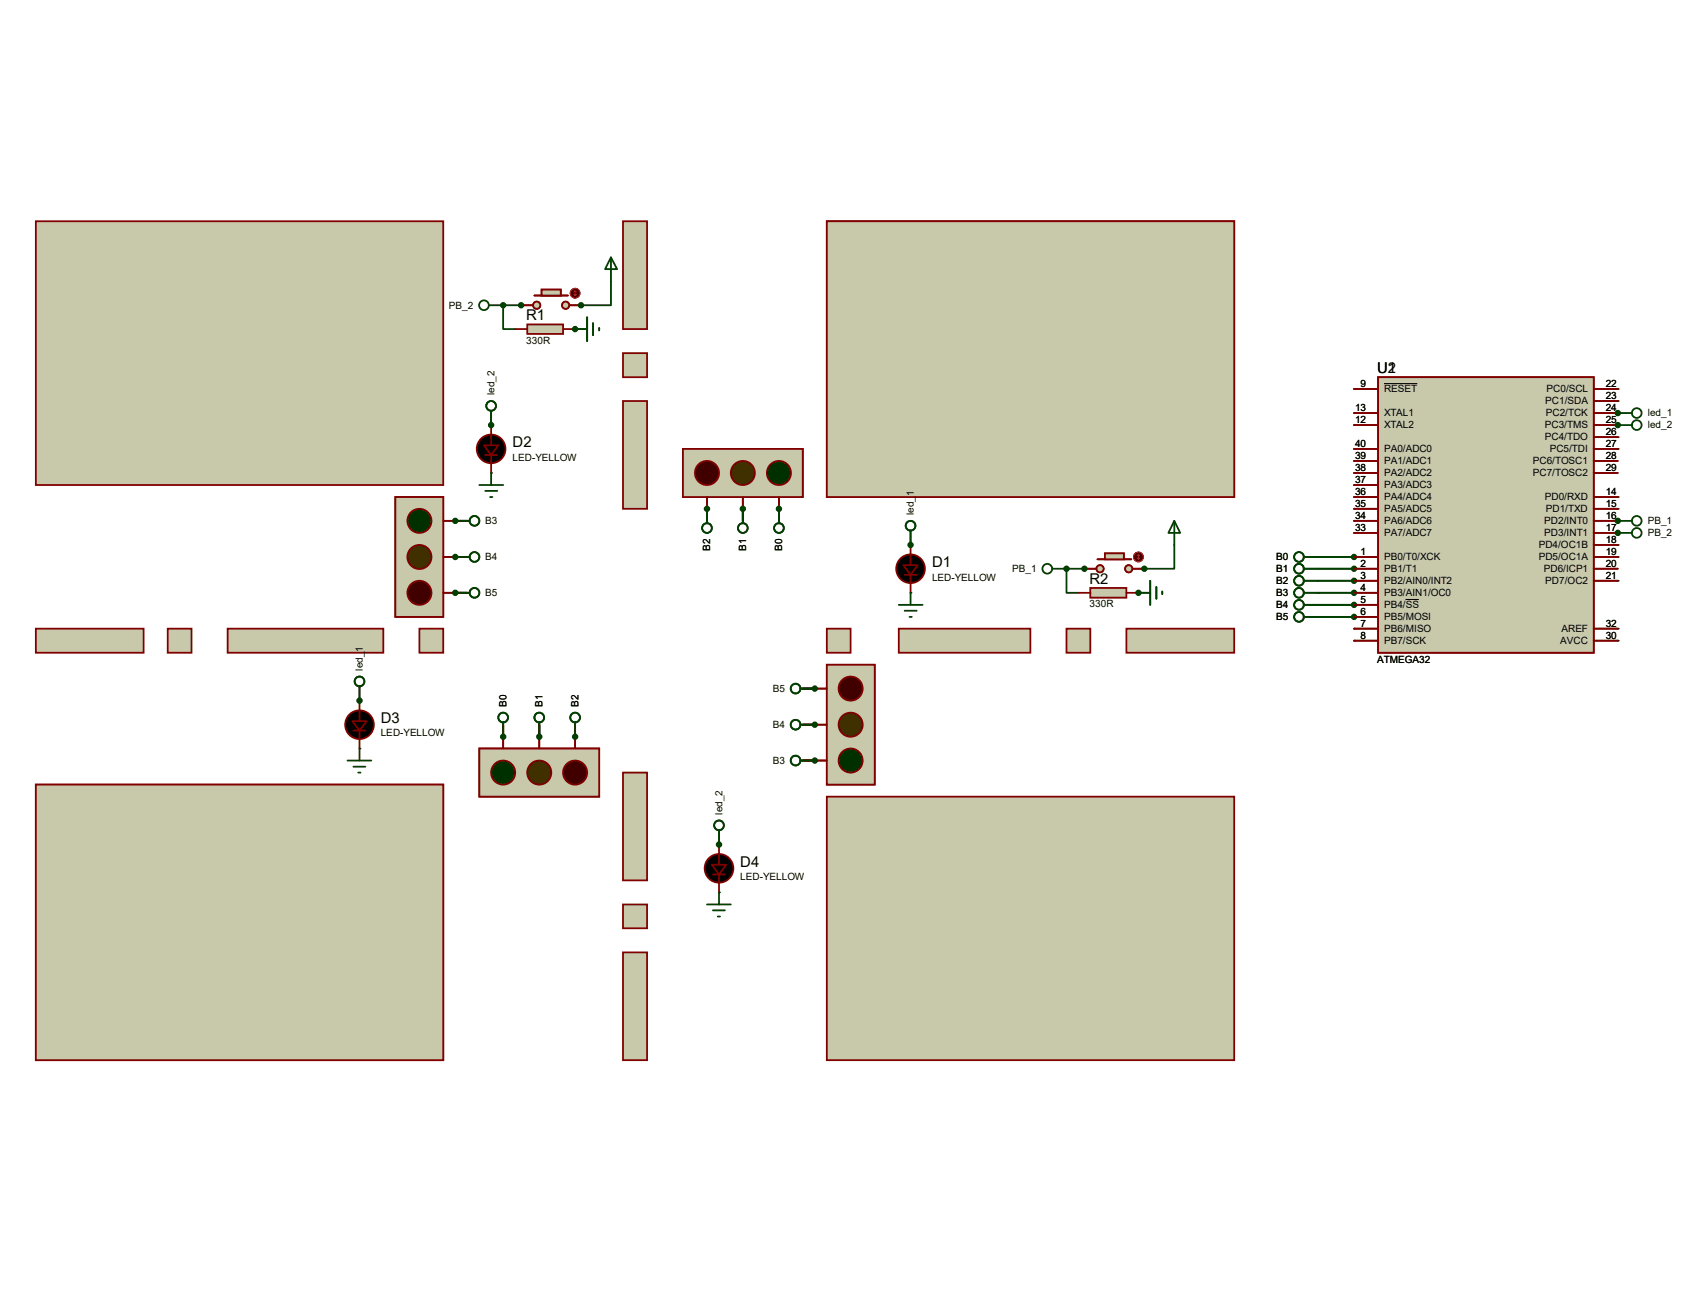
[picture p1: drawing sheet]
<svg xmlns="http://www.w3.org/2000/svg" width="279mm" height="216mm" viewBox="0 0 279 216" stroke-linecap="round" stroke-linejoin="round" font-family="sans-serif">
<g fill="none" stroke="#004000" stroke-width=".3">
<path d="M83.2 50.5h.1M83.2 50.5v3.9h2M83.2 50.5h2.9M86.1 50.5h.1M95.1 54.4h.1M96.1 50.5h.1M101 46.5v4h-4.9M81.2 78.2h.1M81.2 70.3h.1M223.9 64.3h.1M223.9 70.3h.1M223.9 68.3h.1"/>
<path d="M223.9 78.2h.1M223.9 76.2h.1M223.9 74.2h.1M267.5 64.3h.1M267.5 66.3h.1M267.5 72.3h.1M267.5 74.2h.1M267.5 68.3h.1M267.5 70.3h.1M75.3 98h.1M75.3 92.1h.1M75.3 86.1h.1"/>
<path d="M75.3 92.1h2M75.3 98h2M75.3 86.1h2M116.9 84.1h.1M116.9 84.1v2M122.8 84.1h.1M122.8 84.1v2M128.8 84.1h.1M128.8 84.1v2M150.5 98h.1M150.5 90.1h.1M176.3 94h.1"/>
<path d="M176.3 94v4h2M176.3 94h3M179.3 94h.1M188.2 98h.1M189.2 94h.1M194.1 90.1v3.9h-4.9M217.9 92.1h6M217.9 94h6M217.9 96h6M217.9 98h6M217.9 100h6M223.9 92.1h.1"/>
<path d="M223.9 94h.1M223.9 96h.1M223.9 98h.1M223.9 100h.1M223.9 88.1h.1M223.9 86.1h.1M223.9 84.1h.1M223.9 82.2h.1M223.9 80.2h.1M267.5 82.2h.1M267.5 84.1h.1M267.5 90.1h.1"/>
<path d="M267.5 92.1h.1M267.5 96h.1M267.5 86.1h.1M267.5 88.1h.1M59.4 115.8h.1M83.2 119.8v2M89.2 119.8v2M95.1 119.8v2M132.7 113.8h2M132.7 119.8h2M134.7 113.8h.1M134.7 119.8h.1"/>
<path d="M217.9 102h6M223.9 102h.1M223.9 103.9h.1M223.9 105.9h.1M267.5 103.9h.1M267.5 105.9h.1M59.4 123.7h.1M83.2 121.8h.1M89.2 121.8h.1M95.1 121.8h.1M118.9 139.6h.1M132.7 125.7h2"/>
<path d="M134.7 125.7h.1M118.9 147.5h.1"/>
</g>
<g fill="#c8c8aa" stroke="#800000" stroke-width=".3">
<circle cx="186.6" cy="94" r=".59"/>
<circle cx="181.9" cy="94" r=".59"/>
</g>
<path d="M181.4 92.5h5.6" fill="none" stroke="#800000" stroke-width=".3"/>
<path d="M182.7 91.5h3.1v1h-3.1z" fill="#c8c8aa" stroke="#800000" stroke-width=".3"/>
<path d="M179.3 94h2M187.2 94h2" fill="none" stroke="#800000" stroke-width=".3"/>
<circle cx="188.2" cy="92.1" r=".8" fill="#400000" stroke="#f00" stroke-width=".17"/>
<path d="M188 92.2l.2 .3M188.2 91.7v.8M188.2 91.7l-.2 .2M188.2 91.7l.2 .2M188.4 92.2l-.2 .3" fill="none" stroke="#f00" stroke-width=".17"/>
<path d="M188.2 98h2M190.2 96v4M191.2 97v2M192.2 97.8v.4" fill="none" stroke="#004000" stroke-width=".3"/>
<path d="M112.9 74.2h19.8v8h-19.8z" fill="#c8c8aa" stroke="#800000" stroke-width=".3"/>
<circle cx="116.9" cy="78.2" r="1.99" fill="#400000" stroke="#800000" stroke-width=".3"/>
<circle cx="128.8" cy="78.2" r="1.99" fill="#003000" stroke="#800000" stroke-width=".3"/>
<circle cx="122.8" cy="78.2" r="1.99" fill="#403000" stroke="#800000" stroke-width=".3"/>
<path d="M116.9 82.2v3.9M122.8 82.2v3.9M128.8 82.2v3.9" fill="none" stroke="#800000" stroke-width=".3"/>
<path d="M136.7 109.9h7.9v19.8h-7.9z" fill="#c8c8aa" stroke="#800000" stroke-width=".3"/>
<circle cx="140.6" cy="113.8" r="1.99" fill="#400000" stroke="#800000" stroke-width=".3"/>
<circle cx="140.6" cy="125.7" r="1.99" fill="#003000" stroke="#800000" stroke-width=".3"/>
<circle cx="140.6" cy="119.8" r="1.99" fill="#403000" stroke="#800000" stroke-width=".3"/>
<path d="M132.7 113.8h4M132.7 119.8h4M132.7 125.7h4" fill="none" stroke="#800000" stroke-width=".3"/>
<path d="M65.4 82.2h7.9v19.8h-7.9z" fill="#c8c8aa" stroke="#800000" stroke-width=".3"/>
<circle cx="69.3" cy="98" r="1.99" fill="#400000" stroke="#800000" stroke-width=".3"/>
<circle cx="69.3" cy="86.1" r="1.99" fill="#003000" stroke="#800000" stroke-width=".3"/>
<circle cx="69.3" cy="92.1" r="1.99" fill="#403000" stroke="#800000" stroke-width=".3"/>
<path d="M73.3 98h4M73.3 92.1h4M73.3 86.1h4" fill="none" stroke="#800000" stroke-width=".3"/>
<path d="M79.2 123.7h19.9v8h-19.9z" fill="#c8c8aa" stroke="#800000" stroke-width=".3"/>
<circle cx="95.1" cy="127.7" r="1.99" fill="#400000" stroke="#800000" stroke-width=".3"/>
<circle cx="83.2" cy="127.7" r="1.99" fill="#003000" stroke="#800000" stroke-width=".3"/>
<circle cx="89.2" cy="127.7" r="1.99" fill="#403000" stroke="#800000" stroke-width=".3"/>
<path d="M83.2 119.8v3.9M89.2 119.8v3.9M95.1 119.8v3.9" fill="none" stroke="#800000" stroke-width=".3"/>
<g fill="none" stroke="#004000" stroke-width=".3">
<path d="M75.3 92.1h2.3M75.3 98h2.3M75.3 86.1h2.3M116.9 84.1v2.4M122.8 84.1v2.4M128.8 84.1v2.4M215.5 92.1h2.4M215.5 94h2.4M215.5 96h2.4M215.5 98h2.4M215.5 100h2.4M83.2 119.4v2.4"/>
<path d="M89.2 119.4v2.4M95.1 119.4v2.4M132.3 113.8h2.4M132.3 119.8h2.4M215.5 102h2.4M132.3 125.7h2.4"/>
<circle cx="78.4" cy="86.1" r=".8"/>
<circle cx="78.4" cy="98" r=".8"/>
<circle cx="78.4" cy="92.1" r=".8"/>
<circle cx="116.9" cy="87.3" r=".8"/>
<circle cx="122.8" cy="87.3" r=".8"/>
<circle cx="128.8" cy="87.3" r=".8"/>
<circle cx="214.8" cy="92.1" r=".8"/>
<circle cx="214.8" cy="98" r=".8"/>
<circle cx="214.8" cy="94" r=".8"/>
<circle cx="214.8" cy="96" r=".8"/>
<circle cx="214.8" cy="100" r=".8"/>
<circle cx="83.2" cy="118.6" r=".8"/>
<circle cx="89.2" cy="118.6" r=".8"/>
<circle cx="95.1" cy="118.6" r=".8"/>
<circle cx="131.5" cy="113.8" r=".8"/>
<circle cx="131.5" cy="119.8" r=".8"/>
<circle cx="214.8" cy="102" r=".8"/>
<circle cx="131.5" cy="125.7" r=".8"/>
</g>
<g fill="#c8c8aa" stroke="#800000" stroke-width=".3">
<path d="M136.7 36.6h67.3v45.6h-67.3z"/>
<path d="M227.8 62.4h35.7v45.5h-35.7z"/>
</g>
<g fill="none" stroke="#800000" stroke-width=".3">
<path d="M223.9 64.3h3.9M223.9 70.3h3.9M223.9 68.3h3.9M223.9 74.2h3.9M223.9 76.2h3.9M223.9 78.2h3.9M263.5 64.3h4M263.5 70.3h4M263.5 68.3h4M263.5 66.3h4M263.5 72.3h4M263.5 74.2h4"/>
<path d="M263.5 76.2h4M263.5 78.2h4M223.9 92.1h3.9M223.9 94h3.9M223.9 96h3.9M223.9 98h3.9M223.9 100h3.9M223.9 82.2h3.9M223.9 84.1h3.9M223.9 86.1h3.9M223.9 88.1h3.9M223.9 80.2h3.9"/>
<path d="M263.5 92.1h4M263.5 94h4M263.5 96h4M263.5 82.2h4M263.5 84.1h4M263.5 86.1h4M263.5 88.1h4M263.5 90.1h4M223.9 102h3.9M223.9 103.9h3.9M223.9 105.9h3.9M263.5 103.9h4"/>
<path d="M263.5 105.9h4"/>
</g>
<path d="M228.8 63.4h5.5M232.4 99.1h2.2" fill="none" stroke="#000" stroke-width=".17"/>
<path d="M180.3 97.2h5.9v1.6h-5.9z" fill="#c8c8aa" stroke="#800000" stroke-width=".3"/>
<path d="M178.3 98h2M186.2 98h2" fill="none" stroke="#800000" stroke-width=".3"/>
<path d="M112.9 74.2h19.8v8h-19.8z" fill="#c8c8aa" stroke="#800000" stroke-width=".3"/>
<circle cx="116.9" cy="78.2" r="1.99" fill="#400000" stroke="#800000" stroke-width=".3"/>
<circle cx="128.8" cy="78.2" r="1.99" fill="#003000" stroke="#800000" stroke-width=".3"/>
<circle cx="122.8" cy="78.2" r="1.99" fill="#403000" stroke="#800000" stroke-width=".3"/>
<path d="M116.9 82.2v3.9M122.8 82.2v3.9M128.8 82.2v3.9" fill="none" stroke="#800000" stroke-width=".3"/>
<path d="M136.7 109.9h7.9v19.8h-7.9z" fill="#c8c8aa" stroke="#800000" stroke-width=".3"/>
<circle cx="140.6" cy="113.8" r="1.99" fill="#400000" stroke="#800000" stroke-width=".3"/>
<circle cx="140.6" cy="125.7" r="1.99" fill="#003000" stroke="#800000" stroke-width=".3"/>
<circle cx="140.6" cy="119.8" r="1.99" fill="#403000" stroke="#800000" stroke-width=".3"/>
<path d="M132.7 113.8h4M132.7 119.8h4M132.7 125.7h4" fill="none" stroke="#800000" stroke-width=".3"/>
<path d="M65.4 82.2h7.9v19.8h-7.9z" fill="#c8c8aa" stroke="#800000" stroke-width=".3"/>
<circle cx="69.3" cy="98" r="1.99" fill="#400000" stroke="#800000" stroke-width=".3"/>
<circle cx="69.3" cy="86.1" r="1.99" fill="#003000" stroke="#800000" stroke-width=".3"/>
<circle cx="69.3" cy="92.1" r="1.99" fill="#403000" stroke="#800000" stroke-width=".3"/>
<path d="M73.3 98h4M73.3 92.1h4M73.3 86.1h4" fill="none" stroke="#800000" stroke-width=".3"/>
<path d="M79.2 123.7h19.9v8h-19.9z" fill="#c8c8aa" stroke="#800000" stroke-width=".3"/>
<circle cx="95.1" cy="127.7" r="1.99" fill="#400000" stroke="#800000" stroke-width=".3"/>
<circle cx="83.2" cy="127.7" r="1.99" fill="#003000" stroke="#800000" stroke-width=".3"/>
<circle cx="89.2" cy="127.7" r="1.99" fill="#403000" stroke="#800000" stroke-width=".3"/>
<path d="M83.2 119.8v3.9M89.2 119.8v3.9M95.1 119.8v3.9" fill="none" stroke="#800000" stroke-width=".3"/>
<g fill="none" stroke="#004000" stroke-width=".3">
<path d="M75.3 92.1h2.3M75.3 98h2.3M75.3 86.1h2.3M116.9 84.1v2.4M122.8 84.1v2.4M128.8 84.1v2.4M215.5 92.1h2.4M215.5 94h2.4M215.5 96h2.4M215.5 98h2.4M215.5 100h2.4M83.2 119.4v2.4"/>
<path d="M89.2 119.4v2.4M95.1 119.4v2.4M132.3 113.8h2.4M132.3 119.8h2.4M215.5 102h2.4M132.3 125.7h2.4"/>
<circle cx="78.4" cy="86.1" r=".8"/>
<circle cx="78.4" cy="98" r=".8"/>
<circle cx="78.4" cy="92.1" r=".8"/>
<circle cx="116.9" cy="87.3" r=".8"/>
<circle cx="122.8" cy="87.3" r=".8"/>
<circle cx="128.8" cy="87.3" r=".8"/>
<circle cx="214.8" cy="92.1" r=".8"/>
<circle cx="214.8" cy="98" r=".8"/>
<circle cx="214.8" cy="94" r=".8"/>
<circle cx="214.8" cy="96" r=".8"/>
<circle cx="214.8" cy="100" r=".8"/>
<circle cx="83.2" cy="118.6" r=".8"/>
<circle cx="89.2" cy="118.6" r=".8"/>
<circle cx="95.1" cy="118.6" r=".8"/>
<circle cx="131.5" cy="113.8" r=".8"/>
<circle cx="131.5" cy="119.8" r=".8"/>
<circle cx="214.8" cy="102" r=".8"/>
<circle cx="131.5" cy="125.7" r=".8"/>
</g>
<path d="M136.7 36.6h67.3v45.6h-67.3z" fill="#c8c8aa" stroke="#800000" stroke-width=".3"/>
<g fill="#004000" stroke="#004000" stroke-width=".3">
<circle cx="223.9" cy="92.1" r=".38"/>
<circle cx="223.9" cy="94" r=".38"/>
<circle cx="223.9" cy="96" r=".38"/>
<circle cx="223.9" cy="98" r=".38"/>
<circle cx="223.9" cy="100" r=".38"/>
<circle cx="223.9" cy="102" r=".38"/>
<circle cx="116.9" cy="84.1" r=".38"/>
<circle cx="122.8" cy="84.1" r=".38"/>
<circle cx="128.8" cy="84.1" r=".38"/>
<circle cx="134.7" cy="113.8" r=".38"/>
<circle cx="134.7" cy="119.8" r=".38"/>
<circle cx="134.7" cy="125.7" r=".38"/>
<circle cx="75.3" cy="98" r=".38"/>
<circle cx="75.3" cy="92.1" r=".38"/>
<circle cx="75.3" cy="86.1" r=".38"/>
<circle cx="95.1" cy="121.8" r=".38"/>
<circle cx="89.2" cy="121.8" r=".38"/>
<circle cx="83.2" cy="121.8" r=".38"/>
</g>
<g fill="#c8c8aa" stroke="#800000" stroke-width=".3">
<path d="M5.9 36.6h67.4v43.6h-67.4z"/>
<path d="M136.7 131.7h67.3v43.6h-67.3z"/>
<path d="M5.9 129.7h67.4v45.6h-67.4z"/>
<path d="M103 36.6h4v17.8h-4z"/>
<path d="M103 58.4h4v4h-4z"/>
<path d="M103 66.3h4v17.8h-4z"/>
<path d="M103 127.7h4v17.8h-4z"/>
<path d="M103 149.5h4v4h-4z"/>
<path d="M103 157.4h4v17.9h-4z"/>
<path d="M148.6 103.9h21.7v4h-21.7z"/>
<path d="M176.3 103.9h4v4h-4z"/>
<path d="M186.2 103.9h17.8v4h-17.8z"/>
<path d="M5.9 103.9h17.8v4h-17.8z"/>
<path d="M27.7 103.9h4v4h-4z"/>
<path d="M37.6 103.9h25.8v4h-25.8z"/>
<path d="M69.3 103.9h4v4h-4z"/>
<path d="M136.7 103.9h3.9v4h-3.9z"/>
</g>
<path d="M194.1 86.1l1 2h-1.9zM194.1 86.1v4" fill="none" stroke="#004000" stroke-width=".3"/>
<g fill="#c8c8aa" stroke="#800000" stroke-width=".3">
<circle cx="186.6" cy="94" r=".59"/>
<circle cx="181.9" cy="94" r=".59"/>
</g>
<path d="M181.4 92.5h5.6" fill="none" stroke="#800000" stroke-width=".3"/>
<path d="M182.7 91.5h3.1v1h-3.1z" fill="#c8c8aa" stroke="#800000" stroke-width=".3"/>
<path d="M179.3 94h2M187.2 94h2" fill="none" stroke="#800000" stroke-width=".3"/>
<circle cx="188.2" cy="92.1" r=".8" fill="#400000" stroke="#f00" stroke-width=".17"/>
<path d="M188 92.2l.2 .3M188.2 91.7v.8M188.2 91.7l-.2 .2M188.2 91.7l.2 .2M188.4 92.2l-.2 .3" fill="none" stroke="#f00" stroke-width=".17"/>
<g fill="#004000" stroke="#004000" stroke-width=".3">
<circle cx="189.2" cy="94" r=".38"/>
<circle cx="179.3" cy="94" r=".38"/>
</g>
<path d="M227.8 62.4h35.7v45.5h-35.7z" fill="#c8c8aa" stroke="#800000" stroke-width=".3"/>
<g fill="none" stroke="#800000" stroke-width=".3">
<path d="M223.9 64.3h3.9M223.9 70.3h3.9M223.9 68.3h3.9M223.9 74.2h3.9M223.9 76.2h3.9M223.9 78.2h3.9M263.5 64.3h4M263.5 70.3h4M263.5 68.3h4M263.5 66.3h4M263.5 72.3h4M263.5 74.2h4"/>
<path d="M263.5 76.2h4M263.5 78.2h4M149.6 95h2M150.5 90.1v3.3M150.5 95v3M223.9 92.1h3.9M223.9 94h3.9M223.9 96h3.9M223.9 98h3.9M223.9 100h3.9M223.9 82.2h3.9M223.9 84.1h3.9"/>
<path d="M223.9 86.1h3.9M223.9 88.1h3.9M223.9 80.2h3.9M263.5 92.1h4M263.5 94h4M263.5 96h4M263.5 82.2h4M263.5 84.1h4M263.5 86.1h4M263.5 88.1h4M263.5 90.1h4M223.9 102h3.9"/>
<path d="M223.9 103.9h3.9M223.9 105.9h3.9M263.5 103.9h4M263.5 105.9h4"/>
</g>
<path d="M228.8 63.4h5.5M232.4 99.1h2.2" fill="none" stroke="#000" stroke-width=".17"/>
<g fill="#000" stroke="#800000" stroke-width=".3">
<path d="M149.4 93.4h2.3l-1.2 1.6z"/>
<circle cx="150.5" cy="94" r="2.37"/>
</g>
<g fill="none" stroke="#004000" stroke-width=".3">
<path d="M267.5 68.3h2.3M148.6 100h3.9M150.5 87.7v2.4M150.5 98v2M173.9 94h2.4M267.5 86.1h2.3M149.6 101h2M150.4 102h.3"/>
<circle cx="270.6" cy="68.3" r=".8"/>
<circle cx="150.5" cy="86.9" r=".8"/>
<circle cx="173.1" cy="94" r=".8"/>
<circle cx="270.6" cy="86.1" r=".8"/>
</g>
<g fill="#004000" stroke="#004000" stroke-width=".3">
<circle cx="176.3" cy="94" r=".38"/>
<circle cx="267.5" cy="86.1" r=".38"/>
</g>
<g fill="#c8c8aa" stroke="#800000" stroke-width=".3">
<circle cx="93.5" cy="50.5" r=".59"/>
<circle cx="88.7" cy="50.5" r=".59"/>
</g>
<path d="M88.3 48.9h5.6" fill="none" stroke="#800000" stroke-width=".3"/>
<path d="M89.5 47.9h3.2v1h-3.2z" fill="#c8c8aa" stroke="#800000" stroke-width=".3"/>
<path d="M86.1 50.5h2M94.1 50.5h2" fill="none" stroke="#800000" stroke-width=".3"/>
<circle cx="95.1" cy="48.5" r=".8" fill="#400000" stroke="#f00" stroke-width=".17"/>
<path d="M94.9 48.7l.2 .2M95.1 48.1v.8M95.1 48.1l-.2 .2M95.1 48.1l.2 .2M95.3 48.7l-.2 .2" fill="none" stroke="#f00" stroke-width=".17"/>
<path d="M101 42.5l1 2h-2zM101 42.5v4" fill="none" stroke="#004000" stroke-width=".3"/>
<g fill="#c8c8aa" stroke="#800000" stroke-width=".3">
<circle cx="93.5" cy="50.5" r=".59"/>
<circle cx="88.7" cy="50.5" r=".59"/>
</g>
<path d="M88.3 48.9h5.6" fill="none" stroke="#800000" stroke-width=".3"/>
<path d="M89.5 47.9h3.2v1h-3.2z" fill="#c8c8aa" stroke="#800000" stroke-width=".3"/>
<path d="M86.1 50.5h2M94.1 50.5h2" fill="none" stroke="#800000" stroke-width=".3"/>
<circle cx="95.1" cy="48.5" r=".8" fill="#400000" stroke="#f00" stroke-width=".17"/>
<path d="M94.9 48.7l.2 .2M95.1 48.1v.8M95.1 48.1l-.2 .2M95.1 48.1l.2 .2M95.3 48.7l-.2 .2" fill="none" stroke="#f00" stroke-width=".17"/>
<g fill="#004000" stroke="#004000" stroke-width=".3">
<circle cx="96.1" cy="50.5" r=".38"/>
<circle cx="86.1" cy="50.5" r=".38"/>
<circle cx="83.2" cy="50.5" r=".38"/>
<circle cx="267.5" cy="88.1" r=".38"/>
</g>
<g fill="none" stroke="#004000" stroke-width=".3">
<path d="M80.8 50.5h2.4M95.1 54.4h2M97.1 52.5v3.9M98 53.4v2M99.1 54.2v.4M188.2 98h2M190.2 96v4M191.2 97v2M192.2 97.8v.4M267.5 88.1h2.3"/>
<circle cx="80" cy="50.5" r=".8"/>
<circle cx="270.6" cy="88.1" r=".8"/>
</g>
<path d="M87.2 53.6h5.9v1.6h-5.9z" fill="#c8c8aa" stroke="#800000" stroke-width=".3"/>
<path d="M85.2 54.4h2M93.1 54.4h2M80.2 75.2h2M81.2 70.3v3.3M81.2 75.2v3M59.4 115.8v3.4M58.4 120.8h2M59.4 120.8v2.9M118.9 139.6v3.4M117.9 144.6h1.9M118.9 144.6v2.9" fill="none" stroke="#800000" stroke-width=".3"/>
<g fill="none" stroke="#004000" stroke-width=".3">
<path d="M95.1 54.4h2M97.1 52.5v3.9M98 53.4v2M99.1 54.2v.4M81.2 67.9v2.4M81.2 78.2v2M267.5 70.3h2.3M79.2 80.2h4M80.2 81.2h2M81 82.2h.4M150.5 87.7v2.4M59.4 113.5v2.3"/>
<path d="M57.4 125.7h4M58.4 126.7h2M59.2 127.7h.4M59.4 123.7v2M118.9 137.2v2.4M116.9 149.5h3.9M117.9 150.5h1.9M118.7 151.5h.3M118.9 147.5v2"/>
<circle cx="81.2" cy="67.1" r=".8"/>
<circle cx="270.6" cy="70.3" r=".8"/>
<circle cx="150.5" cy="86.9" r=".8"/>
<circle cx="59.4" cy="112.6" r=".8"/>
<circle cx="118.9" cy="136.4" r=".8"/>
</g>
<g fill="#004000" stroke="#004000" stroke-width=".3">
<circle cx="95.1" cy="54.4" r=".38"/>
<circle cx="188.2" cy="98" r=".38"/>
<circle cx="150.5" cy="90.1" r=".38"/>
<circle cx="267.5" cy="68.3" r=".38"/>
<circle cx="267.5" cy="70.3" r=".38"/>
<circle cx="81.2" cy="70.3" r=".38"/>
<circle cx="59.4" cy="115.8" r=".38"/>
<circle cx="118.9" cy="139.6" r=".38"/>
</g>
<g fill="#000" stroke="#800000" stroke-width=".3">
<path d="M80 73.6h2.4l-1.2 1.6zM58.3 119.2h2.3l-1.2 1.6zM117.7 143h2.4l-1.2 1.6z"/>
<circle cx="81.2" cy="74.2" r="2.37"/>
<circle cx="59.4" cy="119.8" r="2.37"/>
<circle cx="118.9" cy="143.6" r="2.37"/>
</g>
<g font-size="2.5">
<text x="87" y="53">R1</text>
<text x="227.7" y="61.7">U2</text>
<text x="227.7" y="61.7">U1</text>
<text x="84.8" y="73.9">D2</text>
<text x="154.1" y="93.7">D1</text>
<text x="180.1" y="96.6">R2</text>
<text x="62.9" y="119.5">D3</text>
<text x="122.4" y="143.3">D4</text>
</g>
<g font-size="1.7">
<text x="74.2" y="51">PB_2</text>
<text x="87" y="56.9">330R</text>
<text x="81.7" y="65.3" transform="rotate(-90 81.7 65.3)">led_2</text>
<text x="224.9" y="64">9</text>
<text x="228.8" y="64.9">RESET</text>
<text x="255.7" y="64.9">PC0/SCL</text>
<text x="265.5" y="64">22</text>
<text x="265.5" y="66">23</text>
<text x="224" y="69.9">12</text>
<text x="224" y="67.9">13</text>
<text x="228.8" y="70.8">XTAL2</text>
<text x="228.8" y="68.8">XTAL1</text>
<text x="255.4" y="70.8">PC3/TMS</text>
<text x="255.5" y="66.8">PC1/SDA</text>
<text x="255.6" y="68.8">PC2/TCK</text>
<text x="265.5" y="67.9">24</text>
<text x="265.5" y="69.9">25</text>
<text x="265.5" y="71.9">26</text>
<text x="272.4" y="68.8">led_1</text>
<text x="272.4" y="70.8">led_2</text>
<text x="84.8" y="76.2">LED-YELLOW</text>
<text x="224" y="77.9">38</text>
<text x="224" y="75.9">39</text>
<text x="224" y="73.9">40</text>
<text x="228.8" y="76.8">PA1/ADC1</text>
<text x="228.8" y="74.8">PA0/ADC0</text>
<text x="253.4" y="76.8">PC6/TOSC1</text>
<text x="255.4" y="72.8">PC4/TDO</text>
<text x="256.2" y="74.8">PC5/TDI</text>
<text x="265.5" y="73.9">27</text>
<text x="265.5" y="75.9">28</text>
<text x="265.5" y="77.9">29</text>
<text x="224" y="83.8">35</text>
<text x="224" y="81.8">36</text>
<text x="224" y="79.8">37</text>
<text x="228.8" y="82.7">PA4/ADC4</text>
<text x="228.8" y="80.7">PA3/ADC3</text>
<text x="228.8" y="78.7">PA2/ADC2</text>
<text x="253.4" y="78.7">PC7/TOSC2</text>
<text x="255.4" y="82.7">PD0/RXD</text>
<text x="265.5" y="81.8">14</text>
<text x="265.5" y="83.8">15</text>
<text x="80.2" y="86.7">B3</text>
<text x="151.1" y="85.1" transform="rotate(-90 151.1 85.1)">led_1</text>
<text x="224" y="87.8">33</text>
<text x="224" y="85.8">34</text>
<text x="228.8" y="88.6">PA7/ADC7</text>
<text x="228.8" y="86.7">PA6/ADC6</text>
<text x="228.8" y="84.7">PA5/ADC5</text>
<text x="255.3" y="86.7">PD2/INT0</text>
<text x="255.3" y="88.6">PD3/INT1</text>
<text x="255.6" y="84.7">PD1/TXD</text>
<text x="265.5" y="85.8">16</text>
<text x="265.5" y="87.8">17</text>
<text x="265.5" y="89.7">18</text>
<text x="272.4" y="86.7">PB_1</text>
<text x="272.4" y="88.6">PB_2</text>
<text x="80.2" y="92.6">B4</text>
<text x="117.4" y="91.1" transform="rotate(-90 117.4 91.1)">B2</text>
<text x="123.4" y="91.1" transform="rotate(-90 123.4 91.1)">B1</text>
<text x="129.3" y="91.1" transform="rotate(-90 129.3 91.1)">B0</text>
<text x="154.1" y="96">LED-YELLOW</text>
<text x="167.3" y="94.6">PB_1</text>
<text x="211" y="92.6">B0</text>
<text x="211" y="94.6">B1</text>
<text x="224.9" y="91.7">1</text>
<text x="224.9" y="93.7">2</text>
<text x="224.9" y="95.7">3</text>
<text x="228.8" y="92.6">PB0/T0/XCK</text>
<text x="228.8" y="94.6">PB1/T1</text>
<text x="254.4" y="90.6">PD4/OC1B</text>
<text x="254.4" y="92.6">PD5/OC1A</text>
<text x="255.2" y="94.6">PD6/ICP1</text>
<text x="265.5" y="91.7">19</text>
<text x="265.5" y="93.7">20</text>
<text x="265.5" y="95.7">21</text>
<text x="80.2" y="98.6">B5</text>
<text x="180.1" y="100.4">330R</text>
<text x="211" y="96.6">B2</text>
<text x="211" y="98.6">B3</text>
<text x="211" y="100.5">B4</text>
<text x="224.9" y="97.7">4</text>
<text x="224.9" y="99.7">5</text>
<text x="224.9" y="101.6">6</text>
<text x="228.8" y="96.6">PB2/AIN0/INT2</text>
<text x="228.8" y="98.6">PB3/AIN1/OC0</text>
<text x="228.8" y="100.5">PB4/SS</text>
<text x="255.5" y="96.6">PD7/OC2</text>
<text x="211" y="102.5">B5</text>
<text x="224.9" y="103.6">7</text>
<text x="224.9" y="105.6">8</text>
<text x="228.8" y="102.5">PB5/MOSI</text>
<text x="228.8" y="104.5">PB6/MISO</text>
<text x="228.8" y="106.5">PB7/SCK</text>
<text x="257.9" y="106.5">AVCC</text>
<text x="258.1" y="104.5">AREF</text>
<text x="265.5" y="103.6">32</text>
<text x="265.5" y="105.6">30</text>
<text x="60" y="110.9" transform="rotate(-90 60 110.9)">led_1</text>
<text x="227.7" y="109.6">ATMEGA32</text>
<text x="83.7" y="116.8" transform="rotate(-90 83.7 116.8)">B0</text>
<text x="89.7" y="116.8" transform="rotate(-90 89.7 116.8)">B1</text>
<text x="95.6" y="116.8" transform="rotate(-90 95.6 116.8)">B2</text>
<text x="127.8" y="114.4">B5</text>
<text x="62.9" y="121.7">LED-YELLOW</text>
<text x="127.8" y="120.4">B4</text>
<text x="127.8" y="126.3">B3</text>
<text x="119.4" y="134.7" transform="rotate(-90 119.4 134.7)">led_2</text>
<text x="122.4" y="145.5">LED-YELLOW</text>
</g>
</svg>
